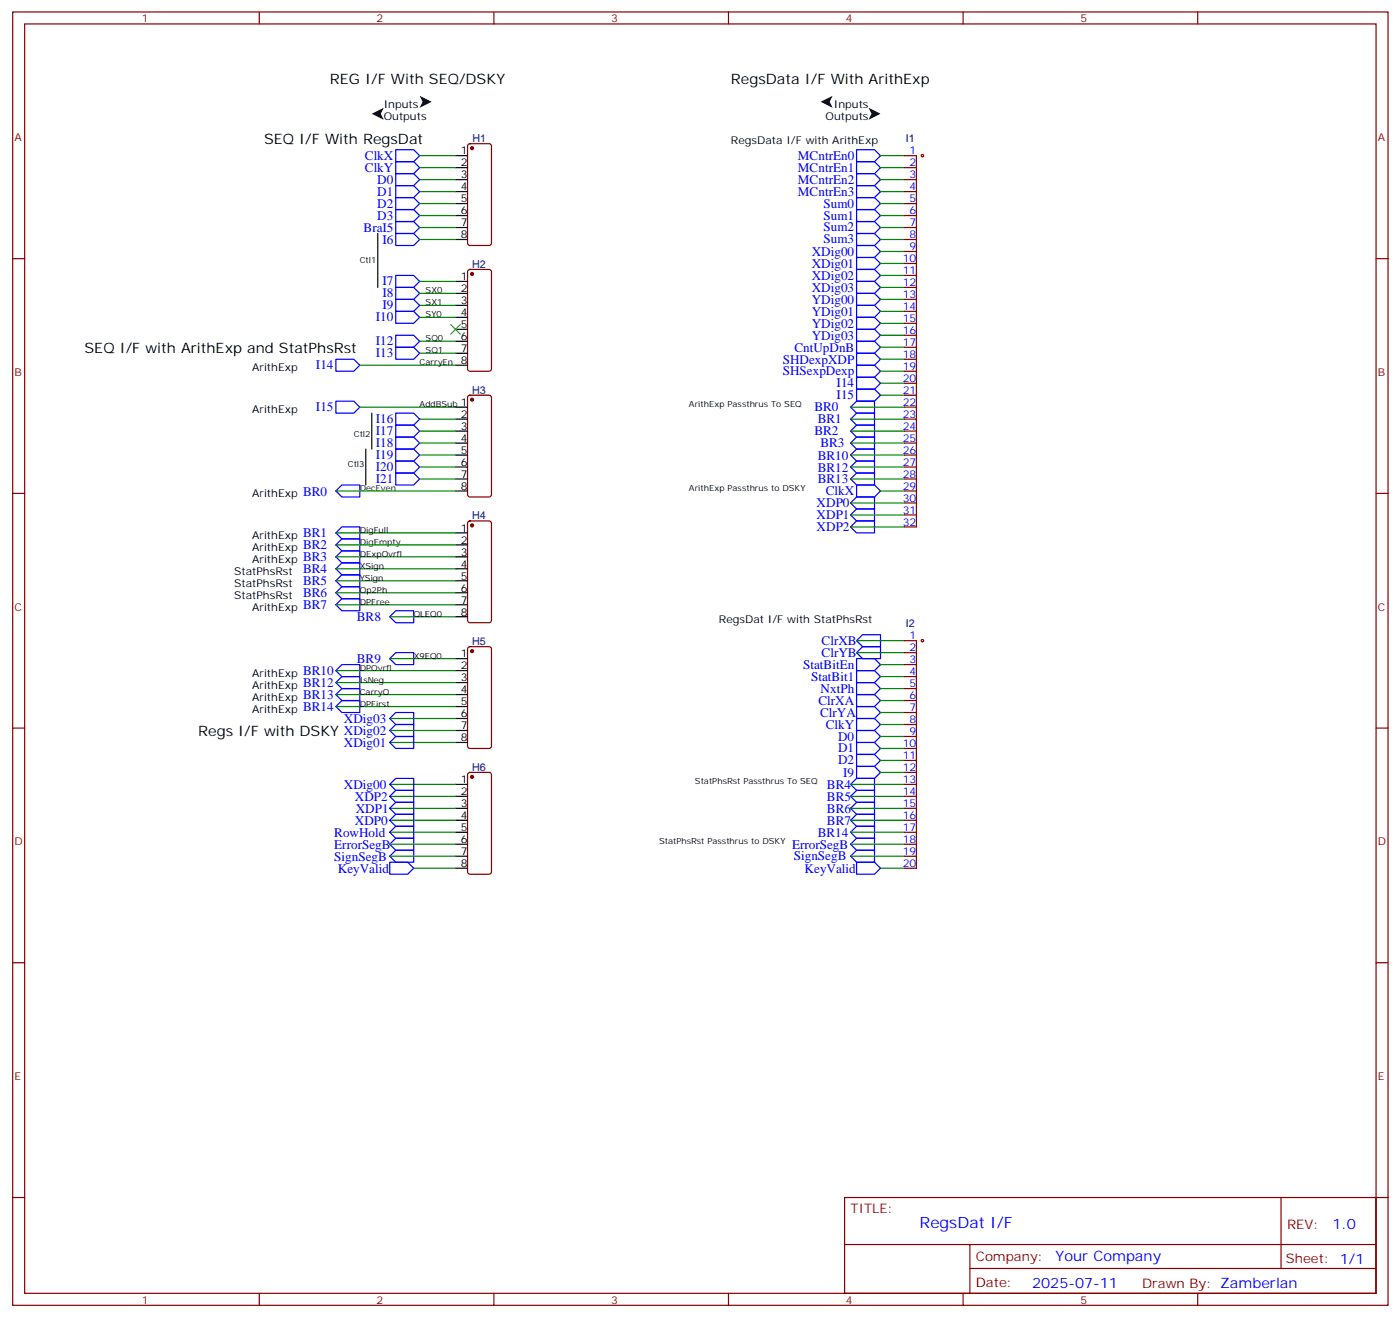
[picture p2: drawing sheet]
<svg xmlns="http://www.w3.org/2000/svg" width="413mm" height="388mm" viewBox="0 0 413 388" stroke-linecap="round" stroke-linejoin="round" font-family="sans-serif">
<g fill="none" stroke="#870000" stroke-width=".35">
<path d="M3.7 3.5h405.4v381h-405.4zM7.3 7.1h398.3v373.9h-398.3zM76.4 3.5v3.6M145.6 3.5v3.6M214.7 3.5v3.6M283.8 3.5v3.6M353 3.5v3.6M138 42.5l.5-.2h5.6l.7 .5 .1 28.8-.3 .5-.5 .2h-5.6l-.5-.2-.2-.5v-28.6zM266.6 45.9h3.5v109.3h-3.5M266.6 49.4h3.5M266.6 52.9h3.5M266.6 56.4h3.5"/>
<path d="M266.6 60h3.5M3.7 76.2h3.6M138 79.6l.5-.2h5.6l.7 .4 .1 28.9-.3 .5-.5 .2h-5.6l-.5-.3-.2-.4v-28.6zM266.6 63.5h3.5M266.6 67h3.5M266.6 70.6h3.5M266.6 74.1h3.5M266.6 77.6h3.5M405.6 76.2h3.5M266.6 81.1h3.5M266.6 84.7h3.5M266.6 88.2h3.5"/>
<path d="M266.6 91.7h3.5M266.6 95.2h3.5M266.6 98.8h3.5M138 116.6l.5-.2h5.6l.7 .4 .1 28.9-.3 .5-.5 .2h-5.6l-.5-.2-.2-.5v-28.6zM266.6 102.3h3.5M266.6 105.8h3.5M266.6 109.4h3.5M266.6 112.9h3.5M266.6 116.4h3.5M266.6 119.9h3.5M266.6 123.5h3.5M266.6 127h3.5"/>
<path d="M266.6 130.5h3.5M266.6 134.1h3.5M266.6 137.6h3.5M3.7 145.3h3.6M138 153.7l.5-.2h5.6l.7 .4 .1 28.8-.3 .5-.5 .2h-5.6l-.5-.2-.2-.5v-28.5zM266.6 141.1h3.5M266.6 144.6h3.5M266.6 148.2h3.5M266.6 151.7h3.5M405.6 145.3h3.5M138 190.7l.5-.2h5.6l.7 .4 .1 28.9-.3 .5-.5 .2h-5.6l-.5-.2-.2-.5v-28.6zM266.6 188.7h3.5v67.1h-3.5"/>
<path d="M266.6 192.3h3.5M266.6 195.8h3.5M266.6 199.3h3.5M3.7 214.5h3.6M266.6 202.8h3.5M266.6 206.4h3.5M266.6 209.9h3.5M266.6 213.4h3.5M266.6 217h3.5M405.6 214.5h3.5M138 227.7l.5-.2h5.6l.7 .5 .1 28.8-.3 .5-.5 .2h-5.6l-.5-.2-.2-.5v-28.6zM266.6 220.5h3.5"/>
<path d="M266.6 224h3.5M266.6 227.5h3.5M266.6 231.1h3.5M266.6 234.6h3.5M266.6 238.1h3.5M266.6 245.2h3.5M266.6 248.7h3.5M266.6 252.2h3.5M266.6 241.7h3.5M3.7 283.6h3.6M405.6 283.6h3.5M3.7 352.8h3.6"/>
<path d="M248.9 352.8h156.7v28.2h-156.7zM377.5 352.8l.1 20.9M405.6 352.8h3.5M249 366.6h156.4M285.8 373.7h119.6M285.8 366.6v14.1M76.4 381v3.5M145.6 381v3.5M214.7 381v3.5M283.8 381v3.5M353 381v3.5"/>
<circle cx="271.9" cy="45.9" r=".35"/>
<circle cx="271.9" cy="188.7" r=".35"/>
</g>
<g fill="none" stroke="#00f" stroke-width=".35">
<path d="M116.6 44.1h5.3l1.8 1.8-1.8 1.7h-5.3zM116.6 47.6h5.3l1.8 1.8-1.8 1.8h-5.3zM116.6 51.2h5.3l1.8 1.7-1.8 1.8h-5.3zM116.6 54.7h5.3l1.8 1.7-1.8 1.8h-5.3zM116.6 58.2h5.3l1.8 1.8-1.8 1.7h-5.3zM252.4 44.1h5.3l1.8 1.8-1.8 1.7h-5.3zM252.4 47.6h5.3l1.8 1.8-1.8 1.8h-5.3zM252.4 51.2h5.3l1.8 1.7-1.8 1.8h-5.3zM252.4 54.7h5.3l1.8 1.7-1.8 1.8h-5.3zM252.4 58.2h5.3l1.8 1.8-1.8 1.7h-5.3zM116.6 61.7h5.3l1.8 1.8-1.8 1.8h-5.3zM116.6 65.3h5.3l1.8 1.7-1.8 1.8h-5.3z"/>
<path d="M116.6 68.8h5.3l1.8 1.8-1.8 1.7h-5.3zM252.4 72.3h5.3l1.8 1.8-1.8 1.7h-5.3zM252.4 75.8h5.3l1.8 1.8-1.8 1.8h-5.3zM252.4 79.4h5.3l1.8 1.7-1.8 1.8h-5.3zM252.4 68.8h5.3l1.8 1.8-1.8 1.7h-5.3zM252.4 65.3h5.3l1.8 1.7-1.8 1.8h-5.3zM252.4 61.7h5.3l1.8 1.8-1.8 1.8h-5.3zM116.6 81.1h5.3l1.8 1.8-1.8 1.8h-5.3zM116.6 84.7h5.3l1.8 1.7-1.8 1.8h-5.3zM116.6 88.2h5.3l1.8 1.8-1.8 1.7h-5.3zM116.6 91.7h5.3l1.8 1.8-1.8 1.7h-5.3zM116.6 98.8h5.3l1.8 1.7-1.8 1.8h-5.3z"/>
<path d="M252.4 82.9h5.3l1.8 1.8-1.8 1.7h-5.3zM252.4 97h5.3l1.8 1.8-1.8 1.7h-5.3zM252.4 93.5h5.3l1.8 1.7-1.8 1.8h-5.3zM252.4 90h5.3l1.8 1.7-1.8 1.8h-5.3zM252.4 86.4h5.3l1.8 1.8-1.8 1.8h-5.3zM99 105.8h5.3l1.7 1.8-1.7 1.8h-5.3zM99 118.2h5.3l1.7 1.7-1.7 1.8h-5.3zM116.6 102.3h5.3l1.8 1.8-1.8 1.7h-5.3zM250.7 119.9l1.7-1.7h5.3v3.5h-5.3zM252.4 100.5h5.3l1.8 1.8-1.8 1.8h-5.3zM252.4 107.6h5.3l1.8 1.8-1.8 1.7h-5.3zM252.4 111.1h5.3l1.8 1.8-1.8 1.8h-5.3z"/>
<path d="M252.4 114.7h5.3l1.8 1.7-1.8 1.8h-5.3zM252.4 104.1h5.3l1.8 1.7-1.8 1.8h-5.3zM116.6 121.7h5.3l1.8 1.8-1.8 1.7h-5.3zM116.6 125.2h5.3l1.8 1.8-1.8 1.8h-5.3zM116.6 128.8h5.3l1.8 1.7-1.8 1.8h-5.3zM116.6 132.3h5.3l1.8 1.8-1.8 1.7h-5.3zM116.6 135.8h5.3l1.8 1.8-1.8 1.7h-5.3zM116.6 139.3h5.3l1.8 1.8-1.8 1.8h-5.3zM252.4 121.7h5.3v3.5h-5.3l-1.7-1.7zM252.4 125.2h5.3v3.6h-5.3l-1.7-1.8zM252.4 128.8h5.3v3.5h-5.3l-1.7-1.8zM252.4 132.3h5.3v3.5h-5.3l-1.7-1.7z"/>
<path d="M252.4 135.8h5.3v3.5h-5.3l-1.7-1.7zM252.4 139.3h5.3v3.6h-5.3l-1.7-1.8zM100.8 142.9h5.2v3.5h-5.2l-1.8-1.8zM100.8 155.2h5.2v3.5h-5.2l-1.8-1.7zM100.8 158.7h5.2v3.6h-5.2l-1.8-1.8zM252.4 146.4h5.3v3.5h-5.3l-1.7-1.7zM252.4 149.9h5.3v3.6h-5.3l-1.7-1.8zM252.4 153.5h5.3v3.5h-5.3l-1.7-1.8zM252.4 142.9h5.3l1.8 1.7-1.8 1.8h-5.3zM100.8 162.3h5.2v3.5h-5.2l-1.8-1.8zM100.8 165.8h5.2v3.5h-5.2l-1.8-1.7zM100.8 169.3h5.2v3.6h-5.2l-1.8-1.8z"/>
<path d="M100.8 172.9h5.2v3.5h-5.2l-1.8-1.8zM100.8 176.4h5.2v3.5h-5.2l-1.8-1.7zM116.6 179.9h5.3v3.5h-5.3l-1.7-1.7zM100.8 195.8h5.2v3.5h-5.2l-1.8-1.7zM100.8 199.3h5.2v3.5h-5.2l-1.8-1.7zM116.6 192.3h5.3v3.5h-5.3l-1.7-1.8zM252.4 197.6h5.3l1.8 1.7-1.8 1.8h-5.3zM252.4 194h5.3l1.8 1.8-1.8 1.8h-5.3zM254.2 190.5h5.3v3.5h-5.3l-1.8-1.7zM254.2 187h5.3v3.5h-5.3l-1.8-1.8zM99 208.1l1.8-1.7h5.2v3.5h-5.2zM100.8 202.8h5.2v3.6h-5.2l-1.8-1.8z"/>
<path d="M116.6 209.9h5.3v3.5h-5.3l-1.7-1.7zM116.6 213.4h5.3v3.6h-5.3l-1.7-1.8zM116.6 217h5.3v3.5h-5.3l-1.7-1.8zM252.4 201.1h5.3l1.8 1.7-1.8 1.8h-5.3zM252.4 208.1h5.3l1.8 1.8-1.8 1.8h-5.3zM252.4 204.6h5.3l1.8 1.8-1.8 1.7h-5.3zM252.4 211.7h5.3l1.8 1.7-1.8 1.8h-5.3zM252.4 215.2h5.3l1.8 1.8-1.8 1.7h-5.3zM252.4 218.7h5.3l1.8 1.8-1.8 1.7h-5.3zM116.6 239.9h5.3v3.5h-5.3l-1.7-1.7zM116.6 236.4h5.3v3.5h-5.3l-1.7-1.8zM116.6 232.8h5.3v3.6h-5.3l-1.7-1.8z"/>
<path d="M116.6 229.3h5.3v3.5h-5.3l-1.7-1.7zM252.4 229.3h5.3v3.5h-5.3l-1.7-1.7zM252.4 232.8h5.3v3.6h-5.3l-1.7-1.8zM252.4 236.4h5.3v3.5h-5.3l-1.7-1.8zM252.4 239.9h5.3v3.5h-5.3l-1.7-1.7zM252.4 222.2h5.3l1.8 1.8-1.8 1.8h-5.3zM252.4 225.8h5.3l1.8 1.7-1.8 1.8h-5.3zM114.9 254h5.3l1.7 1.8-1.7 1.7h-5.3zM116.6 250.5h5.3v3.5h-5.3l-1.7-1.8zM116.6 246.9h5.3v3.6h-5.3l-1.7-1.8zM116.6 243.4h5.3v3.5h-5.3l-1.7-1.7zM252.4 243.4h5.3v3.5h-5.3l-1.7-1.7z"/>
<path d="M252.4 246.9h5.3v3.6h-5.3l-1.7-1.8zM252.4 250.5h5.3v3.5h-5.3l-1.7-1.8zM252.4 254h5.3l1.8 1.8-1.8 1.7h-5.3z"/>
</g>
<g fill="none" stroke="#000" stroke-width=".35">
<path d="M134.3 45.9h3.5M134.3 49.4h3.5M134.3 52.9h3.5M134.3 56.4h3.5M134.3 60h3.5M111.3 68.8v15.9M134.3 63.5h3.5M134.3 67h3.5M134.3 70.6h3.5M134.3 82.9h3.5M134.3 86.4h3.5M134.3 90h3.5"/>
<path d="M134.3 93.5h3.5M134.3 97h3.5M134.3 100.5h3.5M134.3 104.1h3.5M134.3 107.6h3.5M134.3 119.9h3.5M107.8 132.3v10.6M109.6 121.7v10.6M134.3 123.5h3.5M134.3 127h3.5M134.3 130.5h3.5M134.3 137.6h3.5"/>
<path d="M134.3 134.1h3.5M134.3 141.1h3.5M134.3 144.6h3.5M134.3 157h3.5M134.3 160.5h3.5M134.3 164h3.5M134.3 167.6h3.5M134.3 174.6h3.5M134.3 171.1h3.5M134.3 178.2h3.5M134.3 181.7h3.5M134.3 194h3.5"/>
<path d="M134.3 197.6h3.5M134.3 201.1h3.5M134.3 204.6h3.5M134.3 211.7h3.5M134.3 208.1h3.5M134.3 215.2h3.5M134.3 218.7h3.5M134.3 231.1h3.5M134.3 234.6h3.5M134.3 238.1h3.5M134.3 241.7h3.5M134.3 248.7h3.5"/>
<path d="M134.3 245.2h3.5M134.3 252.2h3.5M134.3 255.8h3.5"/>
</g>
<g fill="#870000" stroke="#870000" stroke-width=".35">
<circle cx="139.1" cy="43.7" r=".44"/>
<circle cx="139.1" cy="80.7" r=".44"/>
<circle cx="139.1" cy="117.7" r=".44"/>
<circle cx="139.1" cy="154.8" r=".44"/>
<circle cx="139.1" cy="191.8" r=".44"/>
<circle cx="139.1" cy="228.9" r=".44"/>
</g>
<g fill="none" stroke="#008700" stroke-width=".35">
<path d="M123.7 45.9h10.6M123.7 49.4h10.6M123.7 52.9h10.6M123.7 56.4h10.6M123.7 60h10.6M259.5 45.9h7.1M259.5 49.4h7.1M259.5 52.9h7.1M259.5 56.4h7.1M259.5 60h7.1M123.7 63.5h10.6M123.7 67h10.6"/>
<path d="M123.7 70.6h10.6M259.5 63.5h7.1M259.5 67h7.1M259.5 70.6h7.1M259.5 77.6h7.1M259.5 74.1h7.1M123.7 82.9h10.6M123.7 86.4h10.6M123.7 90h10.6M123.7 93.5h10.6M259.5 98.8h7.1M259.5 95.2h7.1"/>
<path d="M259.5 91.7h7.1M259.5 88.2h7.1M259.5 84.7h7.1M259.5 81.1h7.1M106 107.6h28.3M106 119.9h28.3M123.7 100.5h10.6M123.7 104.1h10.6M250.7 119.9h15.9M259.5 116.4h7.1M259.5 112.9h7.1M259.5 102.3h7.1"/>
<path d="M259.5 109.4h7.1M259.5 105.8h7.1M123.7 123.5h10.6M123.7 127h10.6M123.7 130.5h10.6M123.7 134.1h10.6M123.7 137.6h10.6M250.7 123.5h15.9M250.7 127h15.9M250.7 130.5h15.9M250.7 134.1h15.9M250.7 137.6h15.9"/>
<path d="M99 157h35.3M99 144.6h35.3M123.7 141.1h10.6M250.7 141.1h15.9M250.7 155.2h15.9M250.7 151.7h15.9M250.7 148.2h15.9M259.5 144.6h7.1M99 164h35.3M99 167.6h35.3M99 171.1h35.3M99 174.6h35.3"/>
<path d="M99 178.2h35.3M99 160.5h35.3M99 197.6h35.3M114.9 194h19.4M114.9 181.7h19.4M252.4 192.3h14.2M252.4 188.7h14.2M259.5 199.3h7.1M259.5 195.8h7.1M99 201.1h35.3M99 204.6h35.3M99 208.1h35.3"/>
<path d="M114.9 211.7h19.4M114.9 215.2h19.4M114.9 218.7h19.4M259.5 217h7.1M259.5 213.4h7.1M259.5 209.9h7.1M259.5 206.4h7.1M259.5 202.8h7.1M114.9 238.1h19.4M114.9 234.6h19.4M114.9 231.1h19.4M250.7 238.1h15.9"/>
<path d="M250.7 234.6h15.9M250.7 231.1h15.9M259.5 227.5h7.1M259.5 224h7.1M259.5 220.5h7.1M114.9 245.2h19.4M114.9 241.7h19.4M114.9 252.2h19.4M114.9 248.7h19.4M121.9 255.8h12.4M250.7 245.2h15.9M250.7 241.7h15.9"/>
<path d="M250.7 252.2h15.9M250.7 248.7h15.9M259.5 255.8h7.1"/>
</g>
<path d="M109.6 33.5l3.5-1.7-.9 1.7 .9 1.8zM123.7 28.2l3.5 1.8-3.5 1.8 .9-1.8zM241.9 30l3.5-1.8-.9 1.8 .9 1.8zM256 31.8l3.5 1.7-3.5 1.8 .9-1.8z" fill="#000"/>
<path d="M132.9 95.6l2.8 2.8M135.7 95.6l-2.8 2.8" fill="none" stroke="#3c3" stroke-width=".35"/>
<text font-size="4.6" fill="#00f" x="271" y="361.8">RegsDat I/F</text>
<g font-size="4.2">
<text x="97.2" y="24.7">REG I/F With SEQ/DSKY</text>
<text x="215.4" y="24.7">RegsData I/F With ArithExp</text>
<text x="77.8" y="42.3">SEQ I/F With RegsDat</text>
<text x="24.9" y="104.1">SEQ I/F with ArithExp and StatPhsRst</text>
<text x="58.4" y="217">Regs I/F with DSKY XDig02</text>
</g>
<g font-size="4.2" fill="#00f">
<text x="392.7" y="362">1.0</text>
<text x="311.1" y="371.6">Your Company</text>
<text x="304.2" y="379.4">2025-07-11</text>
</g>
<g font-size="3.9" fill="#00f">
<text x="107.5" y="47.1">ClkX</text>
<text x="235.2" y="47.1">MCntrEn0</text>
<text x="107.5" y="50.7">ClkY</text>
<text x="235.2" y="50.6">MCntrEn1</text>
<text x="111.2" y="54.2">D0</text>
<text x="111.2" y="57.6">D1</text>
<text x="235.2" y="54.1">MCntrEn2</text>
<text x="235.2" y="57.6">MCntrEn3</text>
<text x="111.2" y="61.1">D2</text>
<text x="111.2" y="64.7">D3</text>
<text x="242.7" y="64.7">Sum1</text>
<text x="242.7" y="61.2">Sum0</text>
<text x="107.2" y="68.3">BraI5</text>
<text x="112.7" y="71.8">I6</text>
<text x="242.7" y="71.7">Sum3</text>
<text x="242.7" y="68.2">Sum2</text>
<text x="239.2" y="75.4">XDig00</text>
<text x="239.2" y="78.9">XDig01</text>
<text x="239.2" y="82.4">XDig02</text>
<text x="112.7" y="84.1">I7</text>
<text x="112.7" y="87.6">I8</text>
<text x="239.2" y="85.9">XDig03</text>
<text x="239.2" y="89.5">YDig00</text>
<text x="110.8" y="94.7">I10</text>
<text x="112.7" y="91.1">I9</text>
<text x="239.2" y="93">YDig01</text>
<text x="110.8" y="101.7">I12</text>
<text x="239.2" y="100">YDig03</text>
<text x="239.2" y="96.5">YDig02</text>
<text x="110.8" y="105.2">I13</text>
<text x="230.7" y="107.1">SHDexpXDP</text>
<text x="234.1" y="103.6">CntUpDnB</text>
<text x="93.1" y="108.8">I14</text>
<text x="230.7" y="110.6">SHSexpDexp</text>
<text x="246.6" y="114.1">I14</text>
<text x="246.6" y="117.6">I15</text>
<text x="93.1" y="121.1">I15</text>
<text x="110.8" y="124.6">I16</text>
<text x="240" y="121.2">BR0</text>
<text x="241" y="124.7">BR1</text>
<text x="110.8" y="128.2">I17</text>
<text x="110.8" y="131.7">I18</text>
<text x="240" y="128.3">BR2</text>
<text x="241.8" y="131.8">BR3</text>
<text x="110.8" y="135.2">I19</text>
<text x="241" y="135.4">BR10</text>
<text x="110.8" y="138.7">I20</text>
<text x="110.8" y="142.3">I21</text>
<text x="241" y="138.9">BR12</text>
<text x="241" y="142.4">BR13</text>
<text x="89.3" y="146">BR0</text>
<text x="240.7" y="149.4">XDP0</text>
<text x="243.4" y="145.9">ClkX</text>
<text x="240.7" y="153">XDP1</text>
<text x="89.3" y="158.3">BR1</text>
<text x="89.3" y="161.8">BR2</text>
<text x="240.7" y="156.5">XDP2</text>
<text x="89.3" y="165.3">BR3</text>
<text x="89.3" y="168.8">BR4</text>
<text x="89.3" y="172.4">BR5</text>
<text x="89.3" y="175.9">BR6</text>
<text x="89.3" y="179.4">BR7</text>
<text x="105.2" y="183">BR8</text>
<text x="242.1" y="190">ClrXB</text>
<text x="105.2" y="195.3">BR9</text>
<text x="236.7" y="197">StatBitEn</text>
<text x="242.1" y="193.6">ClrYB</text>
<text x="89.3" y="198.8">BR10</text>
<text x="89.3" y="202.4">BR12</text>
<text x="239.1" y="200.6">StatBit1</text>
<text x="89.3" y="205.9">BR13</text>
<text x="89.3" y="209.4">BR14</text>
<text x="241.2" y="207.6">ClrXA</text>
<text x="241.8" y="204.1">NxtPh</text>
<text x="101.4" y="212.9">XDig03</text>
<text x="241.7" y="211.2">ClrYA</text>
<text x="243.4" y="214.7">ClkY</text>
<text x="101.4" y="220">XDig01</text>
<text x="247" y="218.2">D0</text>
<text x="247" y="221.7">D1</text>
<text x="247" y="225.2">D2</text>
<text x="101.4" y="232.3">XDig00</text>
<text x="243.7" y="232.3">BR4</text>
<text x="248.5" y="228.8">I9</text>
<text x="104.6" y="235.9">XDP2</text>
<text x="104.9" y="239.4">XDP1</text>
<text x="243.7" y="235.9">BR5</text>
<text x="243.7" y="239.4">BR6</text>
<text x="104.6" y="242.9">XDP0</text>
<text x="243.7" y="242.9">BR7</text>
<text x="98.5" y="250">ErrorSegB</text>
<text x="98.5" y="246.4">RowHold</text>
<text x="233.4" y="250">ErrorSegB</text>
<text x="241" y="246.4">BR14</text>
<text x="98.5" y="253.5">SignSegB</text>
<text x="99.6" y="257">KeyValid</text>
<text x="233.9" y="253.5">SignSegB</text>
<text x="237.2" y="257">KeyValid</text>
</g>
<g font-size="3.9" fill="#800">
<text x="250.7" y="357.4">TITLE:</text>
<text x="379.3" y="362">REV:</text>
<text x="287.6" y="371.6">Company:</text>
<text x="379" y="372.2">Sheet: 1/1</text>
<text x="287.6" y="379.2">Date:</text>
<text x="336.6" y="379.3">Drawn By: Zamberlan</text>
</g>
<g font-size="3.2" fill="#800">
<text x="41.8" y="6.5">1</text>
<text x="111" y="6.5">2</text>
<text x="180.1" y="6.5">3</text>
<text x="249.3" y="6.5">4</text>
<text x="318.4" y="6.5">5</text>
<text x="4.3" y="41.6">A</text>
<text x="406.1" y="41.6">A</text>
<text x="4.3" y="110.8">B</text>
<text x="406.1" y="110.8">B</text>
<text x="4.3" y="179.9">C</text>
<text x="406.1" y="179.9">C</text>
<text x="4.3" y="249.1">D</text>
<text x="406.1" y="249.1">D</text>
<text x="4.3" y="318.2">E</text>
<text x="406.1" y="318.2">E</text>
<text x="41.8" y="384">1</text>
<text x="111" y="384">2</text>
<text x="180.1" y="384">3</text>
<text x="249.3" y="384">4</text>
<text x="318.4" y="384">5</text>
</g>
<g font-size="3.2">
<text x="113.1" y="35.3">Outputs</text>
<text x="113.1" y="31.8">Inputs</text>
<text x="243.3" y="35.3">Outputs</text>
<text x="245.7" y="31.8">Inputs</text>
<text x="135.8" y="45.5">1</text>
<text x="215.4" y="42.3">RegsData I/F with ArithExp</text>
<text x="135.8" y="49">2</text>
<text x="135.8" y="52.6">3</text>
<text x="135.8" y="56.1">4</text>
<text x="135.8" y="59.6">5</text>
<text x="135.8" y="63.1">6</text>
<text x="135.8" y="66.7">7</text>
<text x="135.8" y="70.2">8</text>
<text x="135.8" y="82.6">1</text>
<text x="135.8" y="86.1">2</text>
<text x="135.8" y="89.6">3</text>
<text x="135.8" y="93.1">4</text>
<text x="135.8" y="100.2">6</text>
<text x="135.8" y="96.7">5</text>
<text x="135.8" y="103.7">7</text>
<text x="135.8" y="107.2">8</text>
<text x="74.3" y="109.4">ArithExp</text>
<text x="135.8" y="119.6">1</text>
<text x="74.3" y="121.7">ArithExp</text>
<text x="135.8" y="123.1">2</text>
<text x="135.8" y="126.6">3</text>
<text x="135.8" y="130.2">4</text>
<text x="135.8" y="137.2">6</text>
<text x="135.8" y="133.7">5</text>
<text x="135.8" y="140.8">7</text>
<text x="74.3" y="146.4">ArithExp</text>
<text x="135.8" y="144.3">8</text>
<text x="74.3" y="158.7">ArithExp</text>
<text x="135.8" y="156.6">1</text>
<text x="135.8" y="160.2">2</text>
<text x="74.3" y="162.3">ArithExp</text>
<text x="74.3" y="165.8">ArithExp</text>
<text x="135.8" y="163.7">3</text>
<text x="135.8" y="167.2">4</text>
<text x="69" y="169.3">StatPhsRst</text>
<text x="69" y="172.9">StatPhsRst</text>
<text x="135.8" y="170.7">5</text>
<text x="69" y="176.4">StatPhsRst</text>
<text x="74.3" y="179.9">ArithExp</text>
<text x="135.8" y="174.3">6</text>
<text x="135.8" y="177.8">7</text>
<text x="135.8" y="181.3">8</text>
<text x="211.9" y="183.4">RegsDat I/F with StatPhsRst</text>
<text x="135.8" y="193.7">1</text>
<text x="135.8" y="197.2">2</text>
<text x="74.3" y="202.8">ArithExp</text>
<text x="74.3" y="199.3">ArithExp</text>
<text x="135.8" y="200.7">3</text>
<text x="74.3" y="209.9">ArithExp</text>
<text x="74.3" y="206.4">ArithExp</text>
<text x="135.8" y="204.3">4</text>
<text x="135.8" y="207.8">5</text>
<text x="135.8" y="211.3">6</text>
<text x="135.8" y="214.8">7</text>
<text x="135.8" y="218.4">8</text>
<text x="135.8" y="230.7">1</text>
<text x="135.8" y="234.2">2</text>
<text x="135.8" y="237.8">3</text>
<text x="135.8" y="241.3">4</text>
<text x="135.8" y="244.8">5</text>
<text x="135.8" y="248.4">6</text>
<text x="135.8" y="251.9">7</text>
<text x="135.8" y="255.4">8</text>
</g>
<g font-size="3.2" fill="#000080">
<text x="139.2" y="41.8">H1</text>
<text x="267" y="41.8">I1</text>
<text x="139.1" y="78.9">H2</text>
<text x="139.1" y="115.9">H3</text>
<text x="139.1" y="153">H4</text>
<text x="267" y="184.6">I2</text>
<text x="139.1" y="190">H5</text>
<text x="139.1" y="227">H6</text>
</g>
<g font-size="3.2" fill="#00f">
<text x="268.1" y="45.5">1</text>
<text x="268.1" y="49">2</text>
<text x="268.1" y="52.6">3</text>
<text x="268.1" y="56.1">4</text>
<text x="268.1" y="59.6">5</text>
<text x="268.1" y="63.1">6</text>
<text x="268.1" y="66.7">7</text>
<text x="268.1" y="70.2">8</text>
<text x="266.1" y="77.3">10</text>
<text x="268.1" y="73.7">9</text>
<text x="266.1" y="80.8">11</text>
<text x="266.1" y="84.3">12</text>
<text x="266.1" y="87.8">13</text>
<text x="266.1" y="91.4">14</text>
<text x="266.1" y="94.9">15</text>
<text x="266.1" y="102">17</text>
<text x="266.1" y="98.4">16</text>
<text x="266.1" y="105.5">18</text>
<text x="266.1" y="109">19</text>
<text x="266.1" y="112.5">20</text>
<text x="266.1" y="116.1">21</text>
<text x="266.1" y="119.6">22</text>
<text x="266.1" y="123.1">23</text>
<text x="266.1" y="126.6">24</text>
<text x="266.1" y="130.2">25</text>
<text x="266.1" y="133.7">26</text>
<text x="266.1" y="137.2">27</text>
<text x="266.1" y="140.8">28</text>
<text x="266.1" y="144.3">29</text>
<text x="266.1" y="147.8">30</text>
<text x="266.1" y="151.3">31</text>
<text x="266.1" y="154.9">32</text>
<text x="268.1" y="188.4">1</text>
<text x="268.1" y="191.9">2</text>
<text x="268.1" y="195.4">3</text>
<text x="268.1" y="199">4</text>
<text x="268.1" y="202.5">5</text>
<text x="268.1" y="206">6</text>
<text x="268.1" y="209.5">7</text>
<text x="268.1" y="213.1">8</text>
<text x="266.1" y="220.1">10</text>
<text x="268.1" y="216.6">9</text>
<text x="266.1" y="223.7">11</text>
<text x="266.1" y="227.2">12</text>
<text x="266.1" y="230.7">13</text>
<text x="266.1" y="234.2">14</text>
<text x="266.1" y="237.8">15</text>
<text x="266.1" y="244.8">17</text>
<text x="266.1" y="241.3">16</text>
<text x="266.1" y="248.4">18</text>
<text x="266.1" y="251.9">19</text>
<text x="266.1" y="255.4">20</text>
</g>
<g font-size="2.5">
<text x="106" y="77.6">Ctl1</text>
<text x="125.4" y="86.4">SX0</text>
<text x="125.4" y="90">SX1</text>
<text x="125.4" y="93.5">SY0</text>
<text x="125.4" y="100.5">SQ0</text>
<text x="123.7" y="107.6">CarryEn</text>
<text x="125.4" y="104.1">SQ1</text>
<text x="123.7" y="119.9">AddBSub</text>
<text x="203.1" y="119.9">ArithExp Passthrus To SEQ</text>
<text x="104.3" y="128.8">Ctl2</text>
<text x="102.5" y="137.6">Ctl3</text>
<text x="106" y="144.6">DecEven</text>
<text x="203.1" y="144.6">ArithExp Passthrus to DSKY</text>
<text x="106" y="160.5">DigEmpty</text>
<text x="106" y="157">DigFull</text>
<text x="106" y="164">DExpOvrfl</text>
<text x="106" y="167.6">XSign</text>
<text x="106" y="171.1">YSign</text>
<text x="106" y="178.2">DPFree</text>
<text x="106" y="174.6">Op2Ph</text>
<text x="121.9" y="181.7">QLEQ0</text>
<text x="106" y="197.6">DPOvrfl</text>
<text x="121.9" y="194">X9EQ0</text>
<text x="106" y="201.1">IsNeg</text>
<text x="106" y="204.6">CarryO</text>
<text x="106" y="208.1">DPFirst</text>
<text x="204.8" y="231.1">StatPhsRst Passthrus To SEQ</text>
<text x="194.2" y="248.7">StatPhsRst Passthrus to DSKY</text>
</g>
</svg>
